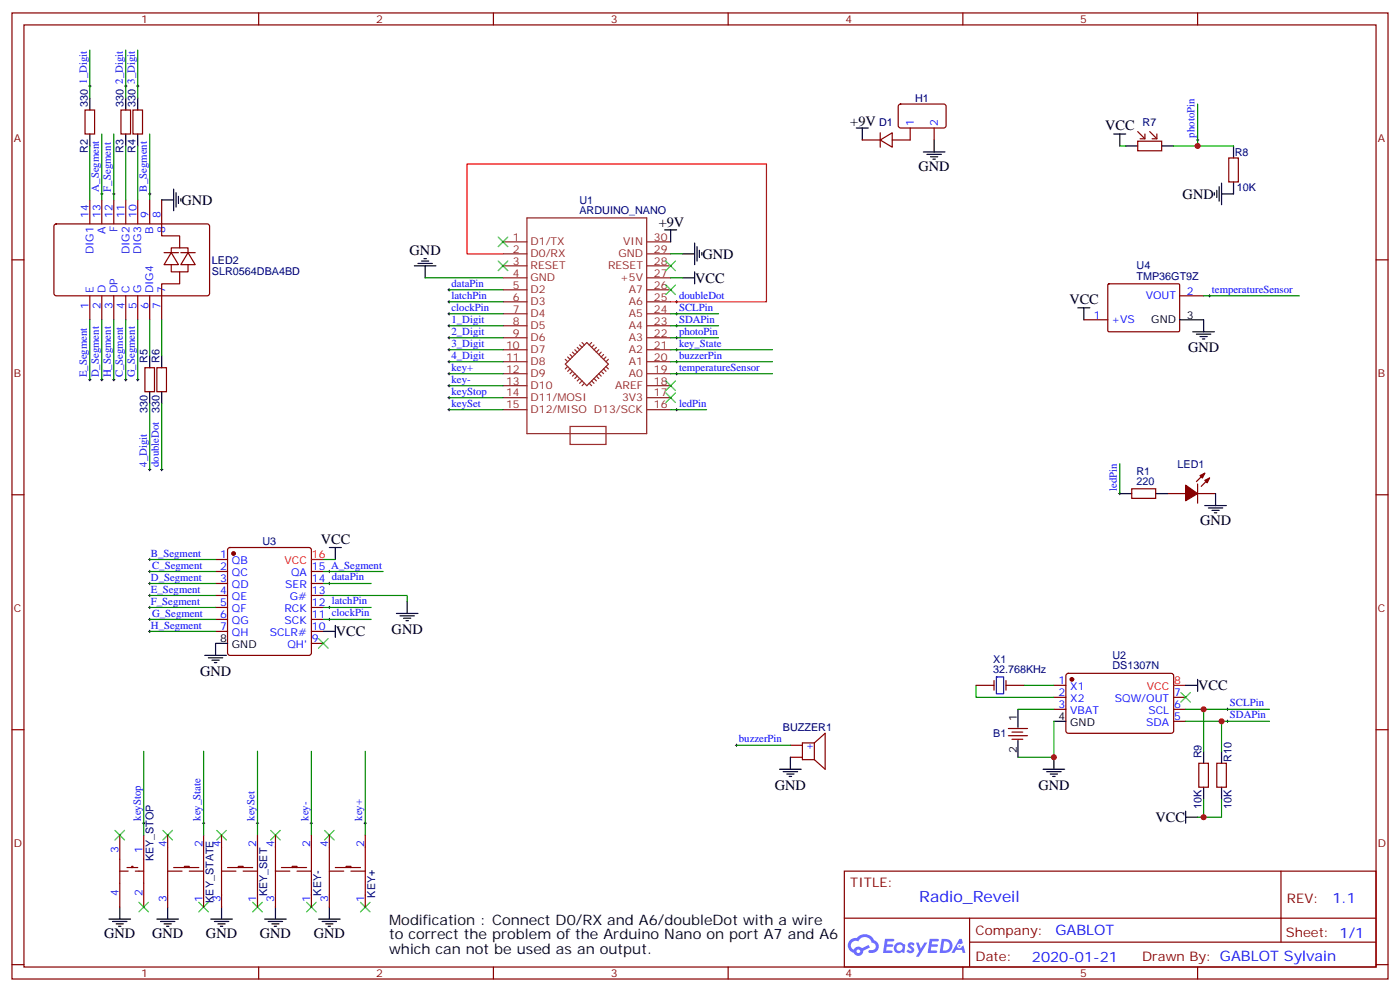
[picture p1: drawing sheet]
<svg xmlns="http://www.w3.org/2000/svg" width="412mm" height="292mm" viewBox="0 0 412 292" stroke-linecap="round" stroke-linejoin="round" font-family="sans-serif">
<g fill="none" stroke="#870000" stroke-width=".35">
<path d="M3.5 3.8h405.4v284.3h-405.4zM7.1 7.3h398.2v277.3h-398.2zM76.2 3.8v3.5M145.3 3.8v3.5M214.5 3.8v3.5M283.6 3.8v3.5M352.8 3.8v3.5M3.5 76.5h3.6M405.3 76.5h3.6M3.5 145.6h3.6M405.3 145.6h3.6M3.5 214.8h3.6"/>
<path d="M405.3 214.8h3.6M248.7 256.4h156.6v28.2h-156.6zM377.3 256.4v20.9M248.7 270.2h156.5M285.6 277.3h119.6M285.6 270.2v14.2M3.5 283.9h3.6M76.2 284.6v3.5M145.3 284.6v3.5M214.5 284.6v3.5M283.6 284.6v3.5M352.8 284.6v3.5"/>
<path d="M405.3 283.9h3.6"/>
</g>
<g fill="#5487ff">
<path d="M267.7 277.6a1.22 1.22 0 0 1 1.7 .2l-.4 .6a.47 .47 0 0 0-.3-.4 .47 .47 0 0 0-.5 .2l.1 .2a1.14 1.14 0 0 1 .8 1.8 1.14 1.14 0 0 1-1.9 0l-.2-.2 .5-.6 .7 .5a.29 .29 0 0 0 .3-.3 .29 .29 0 0 0-.2-.3 1.04 1.04 0 0 1-.6-1.7z"/>
<path d="M260.7 276.3h2.4l.3 .2-.2 .5-1.8 .1-.1 .8h1.5l.3 .4-.3 .4h-1.6l-.2 1.1h1.7l.2 .3-.2 .3-2.6 .1z"/>
<path d="M273.8 276.3h2.4l.3 .2-.1 .5-1.8 .1-.2 .8h1.6l.3 .4-.4 .4h-1.6l-.1 1.1h1.7l.2 .3-.2 .3-2.6 .1z"/>
<path d="M282.6 276.3h.7l.3 1.3-.6 .3a.69 .69 0 0 0-1 .3 .69 .69 0 0 0 .4 .9 .69 .69 0 0 0 .9-.6l.5-.2 .6 2.2h-.8l-.2-.9h-1.8l-.5 .9h-.8z"/>
<path d="M269.8 277.4h.8l.6 1.8 1.1-1.8h.9l-2.6 4.2h-.8l.9-1.5z"/>
<path d="M277.4 276.3l-.6 4.2h1.3a2.11 2.11 0 0 0 2.5-2.1 2.11 2.11 0 0 0-2.5-2.1zM278.1 277.1a1.39 1.39 0 0 1 1.7 1.4 1.39 1.39 0 0 1-1.8 1.3h-.3z"/>
<path d="M263.7 277.9a1.54 1.54 0 0 0-.1 2.2 1.54 1.54 0 0 0 2.2 .1l.6 .3 .3-2.3-.2-.3h-.4a1.49 1.49 0 0 0-2.4 0zM264 278.9a.94 .94 0 0 1 1.8 0 .94 .94 0 0 1-1.8 0z"/>
<path d="M250.4 276.7a2.18 2.18 0 0 0 1.1 3.7 1.44 1.44 0 0 0 1.6 .9 1.44 1.44 0 0 0 1.2-1.4l2-1.1-.5-.7-1.9 1a1.47 1.47 0 0 0-2.4 .4 1.39 1.39 0 0 1-.7-1.9 1.39 1.39 0 0 1 2-.5 2.12 2.12 0 0 1 2.2-1.3 2.12 2.12 0 0 1 1.9 1.7 1.14 1.14 0 0 1 1.1 1.4 1.14 1.14 0 0 1-1.7 .7 .43 .43 0 0 0-.5 .4 .43 .43 0 0 0 .4 .5 1.98 1.98 0 0 0 2.5-1.2 1.98 1.98 0 0 0-1.2-2.6 3.1 3.1 0 0 0-5.3-.6l-.9 .1zM252.3 280a.55 .55 0 0 1 1.1 0 .55 .55 0 0 1-1.1 0z"/>
<circle cx="282.6" cy="278.4" r=".26"/>
</g>
<g fill="none" stroke="#8c2424" stroke-width=".35">
<path d="M148.2 78.2h7M148.2 74.7h7M148.2 71.2h7M155.2 64.1h35.3v63.5h-35.3zM190.5 78.2h7.1M190.5 74.7h7.1M190.5 71.2h7.1M148.2 99.4h7M148.2 95.9h7M148.2 92.4h7M148.2 88.8h7M148.2 85.3h7"/>
<path d="M148.2 81.8h7M190.5 99.4h7.1M190.5 95.9h7.1M190.5 92.4h7.1M190.5 88.8h7.1M190.5 85.3h7.1M190.5 81.8h7.1M148.2 117.1h7M148.2 113.5h7M148.2 110h7M148.2 106.5h7M148.2 102.9h7"/>
<path d="M166.5 107.2l6.4-6.4 6.3 6.4-6.3 6.3zM166.5 105.8l.7 .7M167.2 105.1l.7 .7M167.2 107.9l-.7 .7M167.9 104.4l.7 .7M167.9 108.6l-.7 .7M168.6 103.6l.7 .8M168.6 109.3l-.7 .7M169.3 102.9l.7 .7M169.3 110l-.7 .7M170 102.2l.7 .7M170 110.7l-.7 .7"/>
<path d="M170.7 101.5l.7 .7M170.7 111.4l-.7 .7M171.4 100.8l.8 .7M171.4 112.1l-.7 .7M172.2 112.8l-.8 .7M173.6 112.8l.7 .7M174.3 112.1l.7 .7M174.3 100.8l-.7 .7M175 111.4l.7 .7M175 101.5l-.7 .7M175.7 110.7l.7 .7M175.7 102.2l-.7 .7"/>
<path d="M176.4 110l.7 .7M176.4 102.9l-.7 .7M177.1 109.3l.7 .7M177.1 103.6l-.7 .8M177.8 108.6l.7 .7M177.8 104.4l-.7 .7M178.5 107.9l.7 .7M178.5 105.1l-.7 .7M179.2 105.8l-.7 .7M190.5 117.1h7.1M190.5 113.5h7.1M190.5 110h7.1"/>
<path d="M190.5 106.5h7.1M190.5 102.9h7.1M148.2 120.6h7M167.9 125.5h10.6v5.3h-10.6zM190.5 120.6h7.1"/>
</g>
<g fill="none" stroke="#870000" stroke-width=".35">
<path d="M25 32.4h2.9v7h-2.9zM35.6 32.4h2.9v7h-2.9zM39.2 32.4h2.8v7h-2.8zM259.3 39.1v4.2M264.8 30.8l.5-.2 13 .1 .4 .6-.1 5.9-.6 .5-13-.1-.4-.6v-5.7zM268.1 37.7v3.5h-5.3M275.2 37.7v3.5M335.1 38.7l2.2 2.2M337.3 39.4v1.5h-1.5M338.7 38.7l2.1 2.2M340.8 39.4v1.5h-1.4M26.5 58.8v7.1"/>
<path d="M30 58.8v7.1M33.5 58.8v7.1M37 58.8v7.1M40.6 58.8v7.1M44.1 58.8v7.1M47.6 58.8v10.6h5.3v3.6M254 41.2h5.3M259.3 41.2l3.5-2.1v4.2zM335.1 41.6h7.1v2.8h-7.1zM361.9 46.5h2.9v7.1h-2.9zM16.1 66.1l.5-.2 44.7 .1 .4 .6v20l-.7 .5-44.7-.1-.4-.6v-19.8zM48.3 74.4h4.3"/>
<path d="M50.4 74.4l2.2 3.5h-4.3zM50.4 74.4v-1.4h5v1.4M50.4 77.9v2.1h5v-2.1M53.3 74.4h4.2M55.4 74.4l2.1 3.5h-4.2zM26.5 87.1v7M30 87.1v7M33.5 87.1v7M37 87.1v7M40.6 87.1v7M44.1 87.1v7M52.9 80v3.5h-5.3v10.6"/>
<path d="M319.3 94.1h7M326.4 83.7l.3-.2 20.6 .1 .2 .3-.1 13.6-.3 .1h-20.6l-.2-.3zM347.5 87.1h7M42.7 108.2h2.8v7.1h-2.8zM46.2 108.2h2.8v7.1h-2.8zM354.9 139.3l-2.5 2.4M333.4 143.9h7v2.8h-7zM344 145.3h5.2M352.8 145.3h5.3M352.8 142.5v5.6M356.3 140.7l-2.5 2.5M63.5 164.7h3.5"/>
<path d="M63.5 168.2h3.5M63.5 171.7h3.5M63.5 175.3h3.5M63.5 178.8h3.5M67.3 161.4l.4-.3h23.3l.5 .3 .2 .5v30.3l-.2 .5-.5 .2h-23.3l-.5-.2-.2-.5v-30.3zM91.7 168.2h3.5M91.7 171.7h3.5M91.7 175.3h3.5M91.7 178.8h3.5M63.5 182.3h3.5M63.5 185.8h3.5M91.7 182.3h3.5"/>
<path d="M91.7 185.8h3.5M91.7 189.4h3.5M314.2 198.4l.5-.2h30.6l.4 .7v16.5l-.7 .4h-30.6l-.4-.7v-16.2zM232.8 219.4h3.6M239.9 218.7l3.2-2.9v10.6l-3.2-2.8M239.9 218.7v4.9M239.9 218.7h-3.5v4.9h3.5M287.5 201.7h5.3M292.8 200.3v2.8M296.3 201.7h5.3M296.3 200.3v2.8M297 214.4h5.7"/>
<path d="M297 216.5h5.7M298.1 215.5h3.2M298.1 217.6h3.2M310.4 201.7h3.6M310.4 205.2h3.6M310.4 208.8h3.6M345.7 205.2h3.5M345.7 208.8h3.5M345.7 212.3h3.5M232.8 222.9h3.6M353.1 224.6h2.9v7.1h-2.9zM358.4 224.6h2.8v7.1h-2.8z"/>
<path d="M35.3 245.8v21.2M35.3 256.4h2.4M37.4 255.3h3.2M38.8 255.3v-.3h.4v.3M39.9 256.4h2.4M42.3 245.8v21.2M49.4 256.4h4.2M49.4 245.8v21.2M51.2 255.3h7.4M54.3 255.3v-.3h1.4v.3M55.7 256.4h4.3M60 245.8v21.2"/>
<path d="M65.3 256.4h4.2M65.3 245.8v21.2M67 255.3h7.4M70.2 255.3v-.3h1.4v.3M71.6 256.4h4.2M75.8 245.8v21.2M81.1 256.4h4.3M81.1 245.8v21.2M82.9 255.3h7.4M86.1 255.3v-.3h1.4v.3M87.5 256.4h4.2M91.7 245.8v21.2"/>
<path d="M97 256.4h4.2M97 245.8v21.2M98.8 255.3h7.4M102 255.3v-.3h1.4v.3M103.4 256.4h4.2M107.6 245.8v21.2"/>
</g>
<g fill="#870000" stroke="#870000" stroke-width=".35">
<path d="M354.9 141.4l1.4-.7-.7 1.4z"/>
<path d="M353.5 140l1.4-.7-.7 1.4z"/>
<path d="M349.2 142.8l3.6 2.5-3.6 2.1z"/>
<circle cx="315.7" cy="200" r=".53"/>
<circle cx="68.8" cy="162.9" r=".53"/>
</g>
<g fill="none" stroke="#000" stroke-width=".35">
<path d="M26.5 28.9v3.5M26.5 39.4v3.6M37 28.9v3.5M37 39.4v3.6M40.6 28.9v3.5M40.6 39.4v3.6M252.2 37.7h3.6M254 37.7v3.5M328.1 39.4h3.5M329.8 39.4v3.6M47.6 58.8h3.6M51.2 55.7v6.3"/>
<path d="M51.9 56.7v4.3M52.6 57.8v2.1M53.3 58.5v.7M272 44.7h6.3M273 45.4h4.3M274.1 46.1h2.1M274.8 46.8h.7M275.2 41.2v3.5M331.6 43h3.5M342.2 43h3.5M357.7 56.7v.7M358.4 56v2.1"/>
<path d="M359.1 55v4.2M359.8 53.9v6.4M363.4 43v3.5M363.4 53.6v3.5h-3.6M122.1 78.2h6.3M123.1 77.5h4.3M124.2 76.8h2.1M124.9 76.1h.7M125.2 78.2v3.6M195.8 67.7h3.5M197.6 67.7v3.5M201.1 74.7h3.5"/>
<path d="M204.6 71.5v6.4M205.3 72.6v4.2M206 73.7v2.1M206.7 74.4v.7M201.1 81.8h3.5M204.6 80v3.5M317.5 90.6h3.5M319.3 90.6v3.5M347.5 94.1h7v3.5M351.4 97.6h6.3M352.4 98.4h4.3M353.5 99.1h2.1"/>
<path d="M354.2 99.8h.7M44.1 104.7v3.5M44.1 115.3v3.5M47.6 104.7v3.5M47.6 115.3v3.5M329.8 145.3h3.6M340.4 145.3h3.6M354.9 148.8h6.3M356 149.5h4.2M357 150.2h2.1M357.7 150.9h.7M358.1 145.3v3.5"/>
<path d="M97 161.1h3.5M98.8 161.1v3.6M119.9 177v3.6M60.3 192.9h6.4M61.4 193.6h4.2M62.4 194.3h2.2M63.1 195h.8M67 189.4h-3.5v3.5M95.2 185.8h3.6M98.8 184.1v3.5M116.8 180.6h6.3M117.8 181.3h4.3"/>
<path d="M118.9 182h2.1M119.6 182.7h.7M352.8 200v3.5M299.9 208.8v5.3M299.9 217.9v5M310.4 212.3h3.6M349.2 201.7h3.6M229.7 226.4h6.3M230.7 227.1h4.2M231.8 227.8h2.1M232.5 228.5h.7M232.8 222.9v3.5"/>
<path d="M307.3 226.4h6.3M308.3 227.1h4.3M309.4 227.8h2.1M310.1 228.5h.7M310.4 222.9v3.5M349.2 238.8v3.5M354.5 221.1v3.5M354.5 231.7v3.5M359.8 221.1v3.5M359.8 231.7v3.5M349.2 240.5h3.6M32.1 270.5h6.4"/>
<path d="M33.2 271.2h4.2M34.2 271.9h2.1M34.9 272.6h.7M35.3 267v3.5M46.2 270.5h6.4M47.3 271.2h4.2M48.3 271.9h2.1M49 272.6h.7M49.4 267v3.5M62.1 270.5h6.3M63.1 271.2h4.3M64.2 271.9h2.1"/>
<path d="M64.9 272.6h.7M65.3 267v3.5M78 270.5h6.3M79 271.2h4.3M80.1 271.9h2.1M80.8 272.6h.7M81.1 267v3.5M93.8 270.5h6.4M94.9 271.2h4.2M96 271.9h2.1M96.7 272.6h.7M97 267v3.5"/>
</g>
<path d="M148.2 74.7h-10.6v-26.4h88.2v40.5h-28.2M91.7 164.7h3.5M345.7 201.7h3.5" fill="none" stroke="#f00" stroke-width=".35"/>
<g fill="none" stroke="#008700" stroke-width=".35">
<path d="M26.5 14.7v14.2M37 14.7v14.2M40.6 14.7v14.2M30 39.4v19.4M33.5 39.4v19.4M44.1 39.4v19.4M352.8 30.6v12.4M26.5 43v15.8M37 43v15.8M40.6 43v15.8M329.8 43h1.8M345.7 43h17.7"/>
<path d="M197.6 74.7h3.5M26.5 94.1v17.7M30 94.1v17.7M33.5 94.1v17.7M37 94.1v17.7M40.6 94.1v17.7M44.1 94.1v10.6M47.6 94.1v10.6M125.2 81.8h23M132.3 99.4h15.9M132.3 95.9h15.9M132.3 85.3h15.9"/>
<path d="M132.3 92.4h15.9M132.3 88.8h15.9M197.6 81.8h3.5M197.6 99.4h14.1M197.6 95.9h14.1M197.6 92.4h14.1M354.5 87.1h28.3M44.1 118.8v19.4M47.6 118.8v19.4M132.3 117.1h15.9M132.3 113.5h15.9M132.3 110h15.9"/>
<path d="M132.3 106.5h15.9M132.3 102.9h15.9M197.6 110h29.9M197.6 106.5h29.9M197.6 102.9h29.9M132.3 120.6h15.9M197.6 120.6h10.5M329.8 136.5v8.8M44.1 171.7h19.4M44.1 168.2h19.4M44.1 164.7h19.4M44.1 175.3h19.4"/>
<path d="M44.1 178.8h19.4M95.2 175.3h24.7v1.7M95.2 171.7h14.2M95.2 168.2h17.7M95.2 164.7h3.6M95.2 178.8h14.2M44.1 182.3h19.4M44.1 185.8h19.4M95.2 182.3h14.2M217 219.4h15.8M287.5 201.7v3.5h22.9M299.9 208.8h10.5"/>
<path d="M301.6 201.7h8.8M310.4 212.3v10.6h-10.5M349.2 208.8h24.7M349.2 212.3h24.7M354.5 208.8v12.3M359.8 212.3v8.8M42.3 221.1v24.7M60 221.1v24.7M75.8 221.1v24.7M91.7 221.1v24.7M107.6 221.1v24.7M354.5 235.2v5.3"/>
<path d="M359.8 235.2v5.3h-7"/>
</g>
<g fill="none" stroke="#000" stroke-width=".29">
<path d="M26.1 25.3h.7M26.5 25v.7M36.7 25.3h.7M37 25v.7M40.2 25.3h.7M40.6 25v.7M29.6 57.1h.7M30 56.7v.7M33.2 57.1h.7M33.5 56.7v.7M43.7 57.1h.7M44.1 56.7v.7"/>
<path d="M352.4 41.2h.7M352.8 40.9v.7M131.9 95.9h.7M131.9 92.4h.7M131.9 99.4h.7M131.9 88.8h.7M131.9 85.3h.7M132.3 84.9v.8M132.3 88.5v.7M132.3 92v.7M132.3 95.5v.7M132.3 99.1v.7"/>
<path d="M199 95.9h.7M199 92.4h.7M199 99.4h.7M199 88.8h.7M199.3 88.5v.7M199.3 92v.7M199.3 95.5v.7M199.3 99.1v.7M356 87.1h.7M356.3 86.7v.7M26.1 111.8h.7M26.5 111.4v.7"/>
<path d="M29.6 111.8h.7M30 111.4v.7M33.2 111.8h.7M33.5 111.4v.7M36.7 111.8h.7M37 111.4v.7M40.2 111.8h.7M40.6 111.4v.7M131.9 110h.7M131.9 106.5h.7M131.9 102.9h.7M131.9 117.1h.7"/>
<path d="M131.9 113.5h.7M132.3 102.6v.7M132.3 106.1v.7M132.3 109.6v.7M132.3 113.2v.7M132.3 116.7v.7M199 110h.7M199 106.5h.7M199 102.9h.7M199.3 102.6v.7M199.3 106.1v.7M199.3 109.6v.7"/>
<path d="M43.7 138.2h.7M44.1 137.9v.7M47.3 138.2h.7M47.6 137.9v.7M131.9 120.6h.7M132.3 120.2v.7M199 120.6h.7M199.3 120.2v.7M329.5 145.3h.7M329.8 144.9v.7M43.7 178.8h.7M43.7 171.7h.7"/>
<path d="M43.7 175.3h.7M43.7 168.2h.7M43.7 164.7h.7M44.1 164.3v.7M44.1 167.9v.7M44.1 171.4v.7M44.1 174.9v.7M44.1 178.4v.7M96.7 178.8h.7M96.7 171.7h.7M96.7 168.2h.7M97 167.9v.7"/>
<path d="M97 171.4v.7M97 178.4v.7M43.7 182.3h.7M43.7 185.8h.7M44.1 182v.7M44.1 185.5v.7M96.7 182.3h.7M97 182v.7M216.6 219.4h.7M217 219v.7M361.2 212.3h.7M361.2 208.8h.7"/>
<path d="M361.6 208.4v.7M361.6 211.9v.8M42 242.3h.7M42.3 241.9v.7M59.6 242.3h.7M60 241.9v.7M75.5 242.3h.7M75.8 241.9v.7M91.4 242.3h.7M91.7 241.9v.7M107.2 242.3h.7M107.6 241.9v.7"/>
</g>
<g fill="none" stroke="#3c3" stroke-width=".35">
<path d="M146.8 76.8l2.8 2.9M146.8 69.8l2.8 2.8M149.6 76.8l-2.8 2.9M149.6 69.8l-2.8 2.8M196.1 76.8l2.9 2.9M199 76.8l-2.9 2.9M196.1 83.9l2.9 2.8M199 83.9l-2.9 2.8M196.1 112.1l2.9 2.8M196.1 115.6l2.9 2.9M199 112.1l-2.9 2.8M199 115.6l-2.9 2.9"/>
<path d="M93.8 188l2.9 2.8M96.7 188l-2.9 2.8M347.8 203.8l2.9 2.9M350.7 203.8l-2.9 2.9M33.9 244.4l2.8 2.8M36.7 244.4l-2.8 2.8M48 244.4l2.8 2.8M50.8 244.4l-2.8 2.8M63.9 244.4l2.8 2.8M66.7 244.4l-2.8 2.8M79.7 244.4l2.8 2.8M82.5 244.4l-2.8 2.8"/>
<path d="M95.6 244.4l2.8 2.8M98.4 244.4l-2.8 2.8M40.9 265.6l2.8 2.8M43.7 265.6l-2.8 2.8M58.6 265.6l2.8 2.8M61.4 265.6l-2.8 2.8M74.4 265.6l2.9 2.8M77.3 265.6l-2.9 2.8M90.3 265.6l2.8 2.8M93.1 265.6l-2.8 2.8M106.2 265.6l2.8 2.8M109 265.6l-2.8 2.8"/>
</g>
<path d="M293.5 199.3h2.1v4.9h-2.1z" fill="none" stroke="#00c" stroke-width=".35"/>
<g fill="#c00">
<circle cx="354.5" cy="240.5" r=".88"/>
<circle cx="310.4" cy="222.9" r=".88"/>
<circle cx="352.8" cy="43" r=".88"/>
<circle cx="359.8" cy="212.3" r=".88"/>
<circle cx="354.5" cy="208.8" r=".88"/>
</g>
<text font-size="4.6" fill="#00f" x="270.8" y="265.4">Radio_Reveil</text>
<g font-size="4.2">
<text x="250.5" y="37">+9V</text>
<text x="325.5" y="38.3">VCC</text>
<text x="270.6" y="50.4">GND</text>
<text x="348.4" y="58.5">GND</text>
<text x="53.4" y="60.3">GND</text>
<text x="194" y="67">+9V</text>
<text x="120.7" y="75">GND</text>
<text x="206.9" y="76.1">GND</text>
<text x="204.8" y="83.2">VCC</text>
<text x="315" y="89.5">VCC</text>
<text x="350" y="103.6">GND</text>
<text x="353.5" y="154.4">GND</text>
<text x="94.5" y="160.1">VCC</text>
<text x="99" y="187.3">VCC</text>
<text x="115.4" y="186.6">GND</text>
<text x="58.9" y="198.9">GND</text>
<text x="353" y="203.2">VCC</text>
<text x="228.3" y="232.4">GND</text>
<text x="305.9" y="232.4">GND</text>
<text x="340.4" y="241.9">VCC</text>
<text x="114.7" y="272.3">Modification : Connect D0/RX and A6/doubleDot w</text>
<text x="222.3" y="272.3">ith a w</text>
<text x="236.8" y="272.3">ire</text>
<text x="30.7" y="276.2">GND</text>
<text x="44.8" y="276.2">GND</text>
<text x="60.7" y="276.2">GND</text>
<text x="76.6" y="276.2">GND</text>
<text x="92.4" y="276.2">GND</text>
<text x="114.7" y="276.5">to correct the problem of the Arduino Nano on port A7 and A6</text>
<text x="114.7" y="280.7">w</text>
<text x="118.1" y="280.7">hich can not be used as an output.</text>
</g>
<g font-size="4.2" fill="#00f">
<text x="392.5" y="265.7">1.1</text>
<text x="310.9" y="275.2">GABLOT</text>
<text x="304" y="283">2020-01-21</text>
</g>
<g font-size="3.9" fill="#800">
<text x="250.5" y="261">TITLE:</text>
<text x="379.1" y="265.7">REV:</text>
<text x="287.4" y="275.2">Company:</text>
<text x="378.7" y="275.8">Sheet: 1/1</text>
<text x="287.4" y="282.9">Date:</text>
<text x="336.4" y="282.9">Draw</text>
<text x="346.6" y="282.9">n By: GABLOT Sylvain</text>
</g>
<g font-size="3.2" fill="#800">
<text x="41.6" y="6.8">1</text>
<text x="110.8" y="6.8">2</text>
<text x="179.9" y="6.8">3</text>
<text x="249.1" y="6.8">4</text>
<text x="318.2" y="6.8">5</text>
<text x="4.1" y="41.9">A</text>
<text x="405.9" y="41.9">A</text>
<text x="4.1" y="111.1">B</text>
<text x="405.9" y="111.1">B</text>
<text x="4.1" y="180.2">C</text>
<text x="405.9" y="180.2">C</text>
<text x="4.1" y="249.3">D</text>
<text x="405.9" y="249.3">D</text>
<text x="41.6" y="287.6">1</text>
<text x="110.8" y="287.6">2</text>
<text x="179.9" y="287.6">3</text>
<text x="249.1" y="287.6">4</text>
<text x="318.2" y="287.6">5</text>
</g>
<g font-size="3.2" fill="#00f">
<text x="25.6" y="24.6" transform="rotate(-90 25.6 24.6)">1_Digit</text>
<text x="36.2" y="24.6" transform="rotate(-90 36.2 24.6)">2_Digit</text>
<text x="39.7" y="24.6" transform="rotate(-90 39.7 24.6)">3_Digit</text>
<text x="269.2" y="37" transform="rotate(-90 269.2 37)">1</text>
<text x="276.2" y="37" transform="rotate(-90 276.2 37)">2</text>
<text x="351.9" y="40.5" transform="rotate(-90 351.9 40.5)">photoPin</text>
<text x="29.1" y="56.4" transform="rotate(-90 29.1 56.4)">A_Segment</text>
<text x="32.6" y="56.4" transform="rotate(-90 32.6 56.4)">F_Segment</text>
<text x="43.2" y="56.4" transform="rotate(-90 43.2 56.4)">B_Segment</text>
<text x="26.1" y="64.1" transform="rotate(-90 26.1 64.1)">14</text>
<text x="29.6" y="64.1" transform="rotate(-90 29.6 64.1)">13</text>
<text x="33.2" y="64.1" transform="rotate(-90 33.2 64.1)">12</text>
<text x="36.7" y="64.1" transform="rotate(-90 36.7 64.1)">11</text>
<text x="40.2" y="64.1" transform="rotate(-90 40.2 64.1)">10</text>
<text x="43.7" y="64.1" transform="rotate(-90 43.7 64.1)">9</text>
<text x="47.3" y="64.1" transform="rotate(-90 47.3 64.1)">8</text>
<text x="31" y="68.8" transform="rotate(-90 31 68.8)">A</text>
<text x="34.6" y="68.4" transform="rotate(-90 34.6 68.4)">F</text>
<text x="45.2" y="68.8" transform="rotate(-90 45.2 68.8)">B</text>
<text x="48.7" y="68.6" transform="rotate(-90 48.7 68.6)">8</text>
<text x="27.5" y="74.9" transform="rotate(-90 27.5 74.9)">DIG1</text>
<text x="38.1" y="74.9" transform="rotate(-90 38.1 74.9)">DIG2</text>
<text x="41.6" y="74.9" transform="rotate(-90 41.6 74.9)">DIG3</text>
<text x="27.5" y="86.4" transform="rotate(-90 27.5 86.4)">E</text>
<text x="31" y="86.4" transform="rotate(-90 31 86.4)">D</text>
<text x="34.6" y="86.4" transform="rotate(-90 34.6 86.4)">DP</text>
<text x="38.1" y="86.4" transform="rotate(-90 38.1 86.4)">C</text>
<text x="41.6" y="86.4" transform="rotate(-90 41.6 86.4)">G</text>
<text x="45.2" y="86.4" transform="rotate(-90 45.2 86.4)">DIG4</text>
<text x="48.7" y="86.4" transform="rotate(-90 48.7 86.4)">7</text>
<text x="133" y="87.9">latchPin</text>
<text x="133" y="84.4">dataPin</text>
<text x="200" y="87.9">doubleDot</text>
<text x="337.5" y="88.1">VOUT</text>
<text x="349.6" y="86.7">2</text>
<text x="357" y="86.2">temperatureSensor</text>
<text x="26.1" y="90.8" transform="rotate(-90 26.1 90.8)">1</text>
<text x="29.6" y="90.8" transform="rotate(-90 29.6 90.8)">2</text>
<text x="33.2" y="90.8" transform="rotate(-90 33.2 90.8)">3</text>
<text x="36.7" y="90.8" transform="rotate(-90 36.7 90.8)">4</text>
<text x="40.2" y="90.8" transform="rotate(-90 40.2 90.8)">5</text>
<text x="43.7" y="90.8" transform="rotate(-90 43.7 90.8)">6</text>
<text x="47.3" y="90.8" transform="rotate(-90 47.3 90.8)">7</text>
<text x="133" y="95">1_Digit</text>
<text x="133" y="91.5">clockPin</text>
<text x="200" y="95">SDAPin</text>
<text x="200" y="91.5">SCLPin</text>
<text x="322.2" y="93.8">1</text>
<text x="327.4" y="95.2">+VS</text>
<text x="133" y="98.5">2_Digit</text>
<text x="200" y="98.5">photoPin</text>
<text x="133" y="105.6">4_Digit</text>
<text x="133" y="102.1">3_Digit</text>
<text x="200" y="105.6">buzzerPin</text>
<text x="200" y="102.1">key_State</text>
<text x="25.6" y="111.1" transform="rotate(-90 25.6 111.1)">E_Segment</text>
<text x="29.1" y="111.1" transform="rotate(-90 29.1 111.1)">D_Segment</text>
<text x="32.6" y="111.1" transform="rotate(-90 32.6 111.1)">H_Segment</text>
<text x="36.2" y="111.1" transform="rotate(-90 36.2 111.1)">C_Segment</text>
<text x="39.7" y="111.1" transform="rotate(-90 39.7 111.1)">G_Segment</text>
<text x="133" y="112.6">key-</text>
<text x="133" y="109.1">key+</text>
<text x="200" y="109.1">temperatureSensor</text>
<text x="133" y="119.7">keySet</text>
<text x="133" y="116.2">keyStop</text>
<text x="200" y="119.7">ledPin</text>
<text x="43.2" y="137.4" transform="rotate(-90 43.2 137.4)">4_Digit</text>
<text x="46.7" y="137.5" transform="rotate(-90 46.7 137.5)">doubleDot</text>
<text x="329" y="144.6" transform="rotate(-90 329 144.6)">ledPin</text>
<text x="44.4" y="164">B_Segment</text>
<text x="44.8" y="167.5">C_Segment</text>
<text x="64.8" y="164.3">1</text>
<text x="64.8" y="167.9">2</text>
<text x="68.3" y="166.1">QB</text>
<text x="91.9" y="167.9">15 A_Segment</text>
<text x="44.4" y="171">D_Segment</text>
<text x="64.8" y="171.4">3</text>
<text x="68.3" y="169.6">QC</text>
<text x="68.3" y="173.1">QD</text>
<text x="84" y="173.1">SER</text>
<text x="85.7" y="169.6">QA</text>
<text x="91.9" y="171.4">14 dataPin</text>
<text x="44.4" y="178.1">F_Segment</text>
<text x="44.4" y="174.5">E_Segment</text>
<text x="64.8" y="174.9">4</text>
<text x="64.8" y="178.4">5</text>
<text x="68.3" y="176.7">QE</text>
<text x="85.4" y="176.7">G#</text>
<text x="91.9" y="174.9">13</text>
<text x="91.9" y="178.4">12 latchPin</text>
<text x="44.4" y="185.1">H_Segment</text>
<text x="44.8" y="181.6">G_Segment</text>
<text x="64.8" y="182">6</text>
<text x="64.8" y="185.5">7</text>
<text x="68.3" y="180.2">QF</text>
<text x="68.3" y="183.7">QG</text>
<text x="83.8" y="180.2">RCK</text>
<text x="83.8" y="183.7">SCK</text>
<text x="91.9" y="185.5">10</text>
<text x="91.9" y="182">11 clockPin</text>
<text x="68.3" y="187.3">QH</text>
<text x="79.5" y="187.3">SCLR#</text>
<text x="84.7" y="190.8">QH'</text>
<text x="91.9" y="189">9</text>
<text x="311.8" y="201.4">1</text>
<text x="315.3" y="203.1">X1</text>
<text x="311.8" y="204.9">2</text>
<text x="311.8" y="208.4">3</text>
<text x="315.3" y="206.7">X2</text>
<text x="328.4" y="206.7">SQW/OUT</text>
<text x="345.9" y="208.4">6</text>
<text x="345.9" y="204.9">7</text>
<text x="362.3" y="207.9">SCLPin</text>
<text x="315.3" y="210.2">VBAT</text>
<text x="337.6" y="213.7">SDA</text>
<text x="338.3" y="210.2">SCL</text>
<text x="345.9" y="211.9">5</text>
<text x="362.3" y="211.4">SDAPin</text>
<text x="217.7" y="218.5">buzzerPin</text>
<text x="237.4" y="220.4">+</text>
<text x="41.5" y="241.6" transform="rotate(-90 41.5 241.6)">keyStop</text>
<text x="59.1" y="241.6" transform="rotate(-90 59.1 241.6)">key_State</text>
<text x="75" y="241.6" transform="rotate(-90 75 241.6)">keySet</text>
<text x="90.8" y="241.6" transform="rotate(-90 90.8 241.6)">key-</text>
<text x="106.7" y="241.6" transform="rotate(-90 106.7 241.6)">key+</text>
<text x="34.9" y="251.1" transform="rotate(-90 34.9 251.1)">3</text>
<text x="42" y="251.1" transform="rotate(-90 42 251.1)">1</text>
<text x="49" y="249.3" transform="rotate(-90 49 249.3)">4</text>
<text x="59.6" y="249.3" transform="rotate(-90 59.6 249.3)">2</text>
<text x="64.9" y="249.3" transform="rotate(-90 64.9 249.3)">4</text>
<text x="75.5" y="249.3" transform="rotate(-90 75.5 249.3)">2</text>
<text x="80.8" y="249.3" transform="rotate(-90 80.8 249.3)">4</text>
<text x="91.4" y="249.3" transform="rotate(-90 91.4 249.3)">2</text>
<text x="96.7" y="249.3" transform="rotate(-90 96.7 249.3)">4</text>
<text x="107.2" y="249.3" transform="rotate(-90 107.2 249.3)">2</text>
<text x="34.9" y="263.7" transform="rotate(-90 34.9 263.7)">4</text>
<text x="42" y="263.7" transform="rotate(-90 42 263.7)">2</text>
<text x="49" y="265.5" transform="rotate(-90 49 265.5)">3</text>
<text x="59.6" y="265.5" transform="rotate(-90 59.6 265.5)">1</text>
<text x="64.9" y="265.5" transform="rotate(-90 64.9 265.5)">3</text>
<text x="75.5" y="265.5" transform="rotate(-90 75.5 265.5)">1</text>
<text x="80.8" y="265.5" transform="rotate(-90 80.8 265.5)">3</text>
<text x="91.4" y="265.5" transform="rotate(-90 91.4 265.5)">1</text>
<text x="96.7" y="265.5" transform="rotate(-90 96.7 265.5)">3</text>
<text x="107.2" y="265.5" transform="rotate(-90 107.2 265.5)">1</text>
</g>
<g font-size="3.2" fill="#000080">
<text x="269.5" y="30">H1</text>
<text x="25.8" y="31.6" transform="rotate(-90 25.8 31.6)">330</text>
<text x="36.4" y="31.6" transform="rotate(-90 36.4 31.6)">330</text>
<text x="39.9" y="31.6" transform="rotate(-90 39.9 31.6)">330</text>
<text x="259" y="37">D1</text>
<text x="336.6" y="37">R7</text>
<text x="25.8" y="45.1" transform="rotate(-90 25.8 45.1)">R2</text>
<text x="36.4" y="45.1" transform="rotate(-90 36.4 45.1)">R3</text>
<text x="39.9" y="45.1" transform="rotate(-90 39.9 45.1)">R4</text>
<text x="363.7" y="45.8">R8</text>
<text x="170.7" y="60">U1</text>
<text x="364.3" y="56.1">10K</text>
<text x="170.7" y="63.1">ARDUINO_NANO</text>
<text x="62.4" y="77.6">LED2</text>
<text x="62.4" y="80.8">SLR0564DBA4BD</text>
<text x="334.8" y="82.5">TMP36GT9Z</text>
<text x="334.8" y="79.3">U4</text>
<text x="43.5" y="106.9" transform="rotate(-90 43.5 106.9)">R5</text>
<text x="47" y="106.9" transform="rotate(-90 47 106.9)">R6</text>
<text x="43.5" y="121.6" transform="rotate(-90 43.5 121.6)">330</text>
<text x="47" y="121.6" transform="rotate(-90 47 121.6)">330</text>
<text x="346.9" y="137.6">LED1</text>
<text x="334.7" y="142.8">220</text>
<text x="334.7" y="139.7">R1</text>
<text x="77.3" y="160.4">U3</text>
<text x="292.6" y="195">X1</text>
<text x="327.7" y="197">DS1307N</text>
<text x="327.7" y="193.9">U2</text>
<text x="292.5" y="198.2">32.768KHz</text>
<text x="230.6" y="215.2">BUZZER1</text>
<text x="292.6" y="217">B1</text>
<text x="353.9" y="223.2" transform="rotate(-90 353.9 223.2)">R9</text>
<text x="362.7" y="224.1" transform="rotate(-90 362.7 224.1)">R10</text>
<text x="353.9" y="238" transform="rotate(-90 353.9 238)">10K</text>
<text x="362.7" y="238" transform="rotate(-90 362.7 238)">10K</text>
<text x="45.2" y="253.5" transform="rotate(-90 45.2 253.5)">KEY_STOP</text>
<text x="78.7" y="263.8" transform="rotate(-90 78.7 263.8)">KEY_SET</text>
<text x="94.6" y="263.6" transform="rotate(-90 94.6 263.6)">KEY-</text>
<text x="62.9" y="265.7" transform="rotate(-90 62.9 265.7)">KEY_STATE</text>
<text x="110.5" y="264.2" transform="rotate(-90 110.5 264.2)">KEY+</text>
</g>
<g font-size="3.2" fill="#8d2323">
<text x="151.1" y="70.8">1</text>
<text x="192.6" y="70.8">30</text>
<text x="151.1" y="77.9">3</text>
<text x="151.1" y="74.4">2</text>
<text x="156.3" y="75.8">D0/RX</text>
<text x="156.3" y="72.2">D1/TX</text>
<text x="182.2" y="75.8">GND</text>
<text x="183.6" y="72.2">VIN</text>
<text x="192.6" y="74.4">29</text>
<text x="192.6" y="77.9">28</text>
<text x="151.1" y="81.4">4</text>
<text x="156.3" y="82.8">GND</text>
<text x="156.3" y="79.3">RESET</text>
<text x="179.1" y="79.3">RESET</text>
<text x="182.7" y="82.8">+5V</text>
<text x="192.6" y="81.4">27</text>
<text x="151.1" y="88.5">6</text>
<text x="151.1" y="84.9">5</text>
<text x="156.3" y="89.9">D3</text>
<text x="156.3" y="86.4">D2</text>
<text x="185.3" y="86.4">A7</text>
<text x="185.3" y="89.9">A6</text>
<text x="192.6" y="84.9">26</text>
<text x="192.6" y="88.5">25</text>
<text x="151.1" y="95.5">8</text>
<text x="151.1" y="92">7</text>
<text x="156.3" y="93.4">D4</text>
<text x="185.3" y="93.4">A5</text>
<text x="192.6" y="92">24</text>
<text x="192.6" y="95.5">23</text>
<text x="151.1" y="99.1">9</text>
<text x="156.3" y="100.5">D6</text>
<text x="156.3" y="96.9">D5</text>
<text x="185.3" y="96.9">A4</text>
<text x="185.3" y="100.5">A3</text>
<text x="192.6" y="99.1">22</text>
<text x="149.1" y="106.1">11</text>
<text x="149.1" y="102.6">10</text>
<text x="156.3" y="107.5">D8</text>
<text x="156.3" y="104">D7</text>
<text x="185.3" y="104">A2</text>
<text x="185.3" y="107.5">A1</text>
<text x="192.6" y="102.6">21</text>
<text x="192.6" y="106.1">20</text>
<text x="149.1" y="113.2">13</text>
<text x="149.1" y="109.6">12</text>
<text x="156.3" y="111.1">D9</text>
<text x="185.3" y="111.1">A0</text>
<text x="192.6" y="109.6">19</text>
<text x="192.6" y="113.2">18</text>
<text x="149.1" y="116.7">14</text>
<text x="156.3" y="118.1">D11/MOSI</text>
<text x="156.3" y="114.6">D10</text>
<text x="181.2" y="114.6">AREF</text>
<text x="183.2" y="118.1">3V3</text>
<text x="192.6" y="116.7">17</text>
<text x="149.1" y="120.2">15</text>
<text x="156.3" y="121.6">D12/MISO D13/SCK</text>
<text x="192.6" y="120.2">16</text>
</g>
<g font-size="3.2">
<text x="339.1" y="95.2">GND</text>
<text x="349.6" y="93.8">3</text>
<text x="64.8" y="189">8</text>
<text x="68.3" y="190.8">GND</text>
<text x="299.5" y="212.3" transform="rotate(-90 299.5 212.3)">1</text>
<text x="311.8" y="211.9">4</text>
<text x="315.3" y="213.7">GND</text>
<text x="299.5" y="221.7" transform="rotate(-90 299.5 221.7)">2</text>
</g>
<g font-size="3.2" fill="#f00">
<text x="83.8" y="166.1">VCC</text>
<text x="91.9" y="164.3">16</text>
<text x="337.8" y="203.1">VCC</text>
<text x="345.9" y="201.4">8</text>
</g>
</svg>
